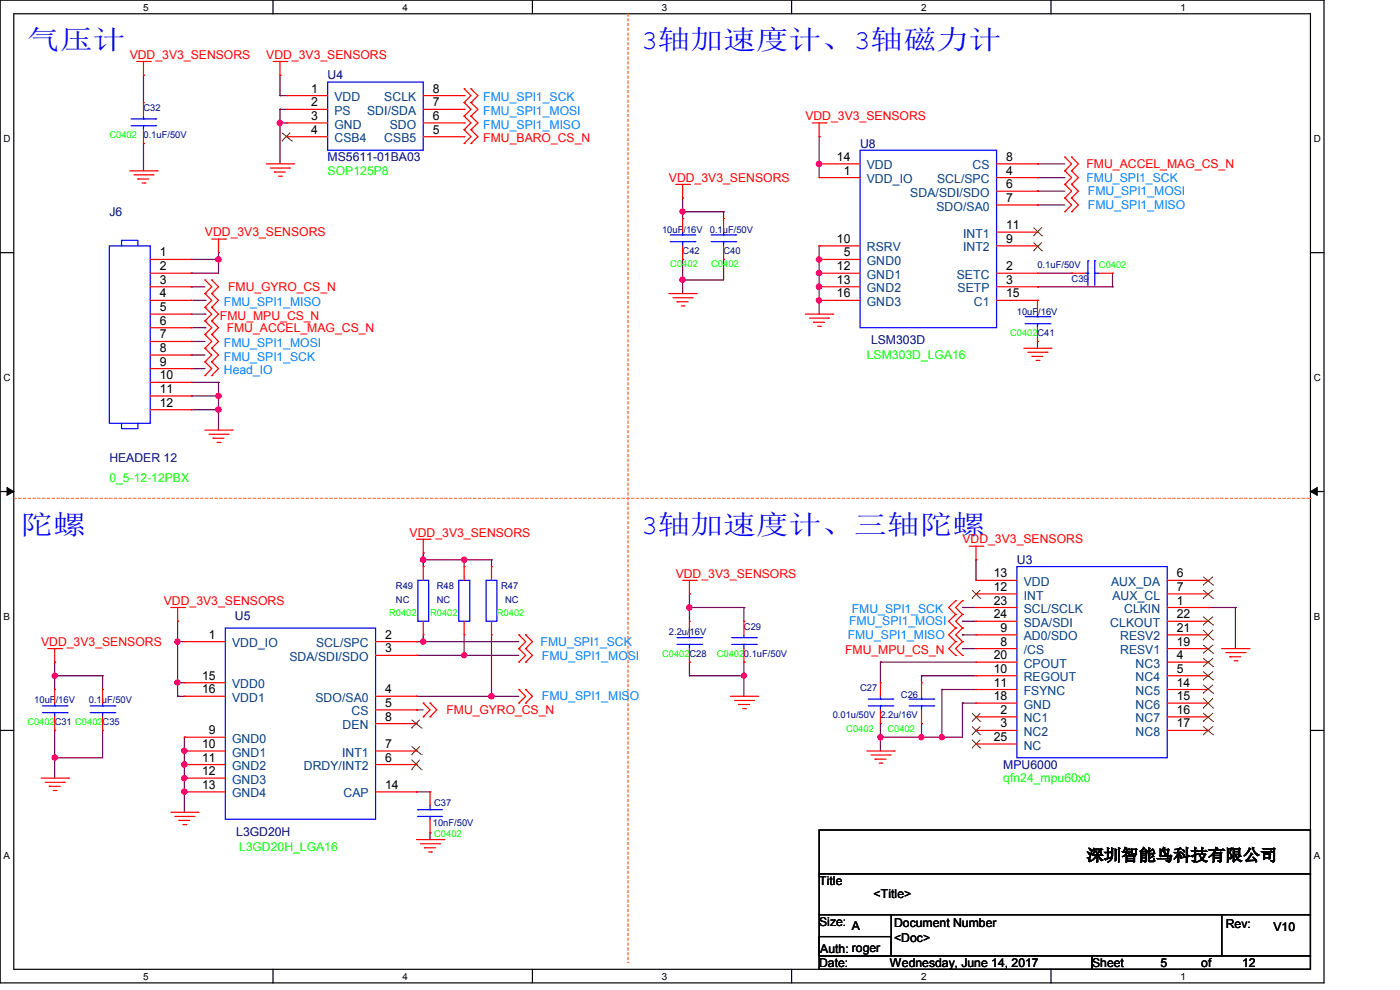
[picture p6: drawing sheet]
<svg xmlns="http://www.w3.org/2000/svg" width="297mm" height="210mm" viewBox="0 0 297 210" stroke-linecap="round" stroke-linejoin="round" font-family="sans-serif">
<path d="M0 0h280.9v208.5h-280.9zM2.9 2.9h275.1v202.7h-275.1z" fill="none" stroke="#000" stroke-width=".25"/>
<g fill="#fff">
<path d="M30.4 .3h1.1v2.4h-1.1z"/>
<path d="M30.4 205.9h1.1v2.3h-1.1z"/>
</g>
<path d="M57.9 0v2.9M57.9 205.6v2.9" fill="none" stroke="#000" stroke-width=".25"/>
<g fill="#fff">
<path d="M85.4 .3h1.1v2.4h-1.1z"/>
<path d="M85.4 205.9h1.1v2.3h-1.1z"/>
</g>
<path d="M112.9 0v2.9M112.9 205.6v2.9" fill="none" stroke="#000" stroke-width=".25"/>
<g fill="#fff">
<path d="M140.4 .3h1.2v2.4h-1.2z"/>
<path d="M140.4 205.9h1.2v2.3h-1.2z"/>
</g>
<path d="M167.9 0v2.9M167.9 205.6v2.9" fill="none" stroke="#000" stroke-width=".25"/>
<g fill="#fff">
<path d="M195.4 .3h1.2v2.4h-1.2z"/>
<path d="M195.4 205.9h1.2v2.3h-1.2z"/>
</g>
<path d="M223 0v2.9M223 205.6v2.9" fill="none" stroke="#000" stroke-width=".25"/>
<g fill="#fff">
<path d="M250.4 .3h1.2v2.4h-1.2z"/>
<path d="M250.4 205.9h1.2v2.3h-1.2z"/>
<path d="M.8 28.2h1.4v2.4h-1.4z"/>
<path d="M278.7 28.2h1.5v2.4h-1.5z"/>
<path d="M.8 78.9h1.4v2.3h-1.4z"/>
<path d="M278.7 78.9h1.5v2.3h-1.5z"/>
</g>
<path d="M0 53.6h2.9M278 53.6h2.9" fill="none" stroke="#000" stroke-width=".25"/>
<g fill="#fff">
<path d="M.8 129.6h1.3v2.3h-1.3z"/>
<path d="M278.7 129.6h1.4v2.3h-1.4z"/>
</g>
<path d="M0 104.3h2.9M278 104.3h2.9" fill="none" stroke="#000" stroke-width=".25"/>
<path d="M1.5 103.4l1.4 .9-1.4 .8zM278 104.3l1.4-.9v1.7z" fill="#000" stroke="#000" stroke-width=".21"/>
<g fill="#fff">
<path d="M.8 180.3h1.3v2.3h-1.3z"/>
<path d="M278.7 180.3h1.4v2.3h-1.4z"/>
</g>
<path d="M0 154.9h2.9M278 154.9h2.9M173.8 176.1h104.2v9.2h-104.2zM173.8 185.3h104.2v8.7h-104.2zM173.8 194h15.3v8.7h-15.3zM173.8 198.7h15.3v4h-15.3zM189.1 194h70.1v8.7h-70.1zM259.2 194h18.8v8.7h-18.8zM173.8 202.7h57.9v2.9h-57.9zM231.7 202.7h46.3v2.9h-46.3z" fill="none" stroke="#000" stroke-width=".25"/>
<path d="M133.2 2.9v201.3M2.9 105.7h275.1M278 105.7h.1M133.2 204.2h.1" fill="none" stroke="#ff8000" stroke-width=".25" stroke-dasharray=".5 .5"/>
<g fill="none" stroke="#800040" stroke-width=".25">
<path d="M30.4 16h.1M30.4 16v5.8M59.4 16h.1M59.4 16v4.3M30.4 30.4h.1M30.4 30.4v5.8M59.4 23.2h.1M59.4 26.1h.1M59.4 20.3h.1M59.4 23.2h1.4M59.4 26.1h1.4M59.4 23.2v11.6"/>
<path d="M59.4 20.3h1.4M173.8 34.8h.1M173.8 29h.1M173.8 29v8.7M220.1 34.8h.1M220.1 37.7h.1M220.1 34.8h5.8M220.1 37.7h5.8M40.6 55h.1M40.6 58h.1M40.6 55h5.8M46.4 55h.1"/>
<path d="M46.4 53.6h.1M46.4 53.6v4.4h-5.8M144.8 44.9h.1M144.8 59.4h.1M144.8 55h.1M144.8 42h.1M144.8 42v4.4M144.8 55v7.3M144.8 44.9h8.7M153.5 44.9h.1M153.5 55h.1M153.5 44.9v1.5"/>
<path d="M153.5 55v4.4h-8.7M173.8 52.2h.1M173.8 55h.1M173.8 58h.1M173.8 52.2v14.4M220.1 40.6h.1M220.1 43.5h.1M220.1 40.6h5.8M220.1 43.5h5.8M220.1 58h7.2M227.3 58h.1M236 58v2.8"/>
<path d="M40.6 60.8h.1M40.6 72.4h.1M40.6 75.3h.1M40.6 78.2h.1M40.6 60.8h2.9M40.6 72.4h2.9M40.6 75.3h2.9M40.6 78.2h2.9M40.6 63.7h2.9M40.6 66.6h2.9M40.6 69.5h2.9M43.5 63.7h.1"/>
<path d="M43.5 66.6h.1M43.5 69.5h.1M173.8 63.7h.1M173.8 60.8h.1M220.1 72.4h.1M220.1 60.8h.1M220.1 72.4v1.5M220.1 60.8h15.9M236 60.8h.1M40.6 81.1h.1M40.6 84h.1M40.6 86.9h.1"/>
<path d="M40.6 81.1h5.8M40.6 84h5.8M40.6 86.9h5.8M46.4 81.1h.1M46.4 86.9h.1M46.4 84h.1M46.4 81.1v10.1M89.8 118.7h.1M89.8 117.3h.1M89.8 117.3v2.9M89.8 118.7h14.5M98.5 118.7h.1"/>
<path d="M98.5 118.7v1.5M104.3 118.7h.1M104.3 118.7v1.5M207.1 118.7h.1M207.1 118.7v4.4M37.7 136.1h.1M37.7 131.8h.1M37.7 136.1h1.4M37.7 131.8v15.9M88.3 136.1h.1M88.3 139h.1M88.3 136.1h21.8"/>
<path d="M88.3 139h21.8M89.8 136.1h.1M89.8 134.7v1.4M98.5 139h.1M98.5 134.7v4.3M104.3 134.7v13M146.3 128.9h.1M146.3 126h.1M146.3 128.9h11.5M146.3 126v5.8M157.8 128.9h.1M157.8 128.9v2.9"/>
<path d="M204.2 131.8h.1M204.2 128.9h.1M204.2 137.6h.1M204.2 134.7h.1M204.2 131.8h2.9M204.2 128.9h2.9M204.2 137.6h2.9M204.2 134.7h2.9M256.3 128.9h.1M256.3 128.9h5.8M262.1 128.9h.1M262.1 128.9v8.7"/>
<path d="M11.6 140.5h.1M11.6 143.3h.1M11.6 154.9h.1M11.6 140.5v5.8M11.6 154.9v10.2M11.6 143.3h10.2M21.8 143.3h.1M21.8 154.9h.1M21.8 143.3v3M21.8 154.9v5.8h-10.2M37.7 147.7h.1M37.7 144.8h.1"/>
<path d="M37.7 147.7h1.4M37.7 144.8h1.4M39.1 156.4h.1M39.1 159.3h.1M39.1 156.4v15.9M88.3 150.6h.1M88.3 147.7h.1M88.3 147.7h21.8M88.3 150.6h1.5M104.3 147.7h.1M146.3 140.5h.1M146.3 143.3h.1"/>
<path d="M146.3 143.3h11.5M146.3 140.5v2.8M157.8 143.3h.1M157.8 140.5h.1M157.8 140.5v7.2M186.8 140.5h.1M186.8 156.4h.1M186.8 153.5h.1M186.8 140.5h20.3M186.8 140.5v4.3M186.8 153.5v5.8M195.5 156.4h.1"/>
<path d="M195.5 143.3h.1M195.5 153.5h.1M195.5 143.3h11.6M195.5 143.3v1.5M195.5 153.5v2.9M199.8 156.4h.1M199.8 146.3h.1M199.8 146.3v10.1M199.8 146.3h7.3M204.2 149.1h.1M204.2 149.1v7.3h-17.4M204.2 149.1h2.9"/>
<path d="M11.6 160.7h.1M39.1 162.2h.1M39.1 168h.1M39.1 165.1h.1M88.3 168h.1M88.3 168h2.9M91.2 176.7h.1M91.2 176.7v1.4"/>
</g>
<g fill="#f0f" stroke="#f0f" stroke-width=".25">
<circle cx="37.6" cy="136.1" r=".55"/>
<circle cx="11.6" cy="160.7" r=".55"/>
<circle cx="37.6" cy="144.8" r=".55"/>
<circle cx="39.1" cy="162.2" r=".57"/>
<circle cx="39.1" cy="159.3" r=".56"/>
<circle cx="39.1" cy="167.9" r=".56"/>
<circle cx="89.8" cy="136.1" r=".56"/>
<circle cx="98.5" cy="139" r=".55"/>
<circle cx="104.2" cy="147.7" r=".57"/>
<circle cx="144.8" cy="44.9" r=".55"/>
<circle cx="144.8" cy="59.4" r=".55"/>
<circle cx="173.7" cy="34.8" r=".55"/>
<circle cx="173.7" cy="55" r=".55"/>
<circle cx="173.7" cy="63.7" r=".55"/>
<circle cx="173.7" cy="57.9" r=".55"/>
<circle cx="199.8" cy="156.4" r=".55"/>
<circle cx="195.5" cy="156.4" r=".55"/>
<circle cx="146.2" cy="128.9" r=".55"/>
<circle cx="157.8" cy="143.3" r=".55"/>
<circle cx="186.8" cy="156.4" r=".55"/>
<circle cx="11.6" cy="143.3" r=".55"/>
<circle cx="39.1" cy="165.1" r=".56"/>
<circle cx="59.4" cy="26.1" r=".55"/>
<circle cx="173.7" cy="60.8" r=".56"/>
<circle cx="46.3" cy="55" r=".56"/>
<circle cx="46.3" cy="84" r=".56"/>
<circle cx="46.3" cy="86.9" r=".56"/>
<circle cx="89.8" cy="118.7" r=".57"/>
<circle cx="98.5" cy="118.7" r=".56"/>
</g>
<g fill="none" stroke="#f00" stroke-width=".25">
<path d="M29 13h2.9M30.4 16h.1M30.4 13v3M31.9 13h.1M58 13h2.8M59.4 16h.1M59.4 13v3M60.8 13h.1M98.5 18.8h.1M98.5 18.8l1.4 1.5-1.4 1.5M99.9 18.8h.1M99.9 18.8l1.5 1.5-1.5 1.5"/>
<path d="M27.5 36.2h5.8M28.4 37.1h4.1M29.3 38h.1M29.3 38h2.3M30.1 38.8h.6M30.4 21.8h.1M30.4 30.4h.1M30.4 21.8v2.8M30.4 27.5v2.9M30.7 38.8h.1M32.5 37.1h.1M33.3 36.2h.1"/>
<path d="M56.5 34.8h5.8M57.4 35.6h4M58.2 36.5h.1M58.2 36.5h2.3M59.1 37.4h.6M59.7 37.4h.1M60.8 20.3h.1M60.8 23.2h.1M60.8 26.1h.1M60.8 29h.1M60.8 26.1h8.7M60.8 20.3h8.7"/>
<path d="M60.8 23.2h8.7M60.8 29h8.7M61.4 35.6h.1M62.3 34.8h.1M89.8 26.1h8.7M89.8 20.3h8.7M89.8 23.2h8.7M89.8 29h8.7M98.5 21.8h.1M98.5 24.6h.1M98.5 27.5h.1M98.5 30.4h.1"/>
<path d="M98.5 29h.1M98.5 26.1h.1M98.5 23.2h.1M98.5 20.3h.1M98.5 21.8l1.4 1.4-1.4 1.4M98.5 27.5l1.4 1.5-1.4 1.4M98.5 24.6l1.4 1.5-1.4 1.4M99.9 21.8h.1M99.9 24.6h.1M99.9 27.5h.1M99.9 30.4h.1M99.9 21.8l1.5 1.4-1.5 1.4"/>
<path d="M99.9 27.5l1.5 1.5-1.5 1.4M99.9 24.6l1.5 1.5-1.5 1.4M143.3 39.1h3M144.8 39.1v2.9M146.3 39.1h.1M172.3 26.1h2.9M173.8 29h.1M173.8 34.8h.1M173.8 37.7h.1M173.8 26.1v2.9M173.8 34.8h8.7M173.8 37.7h8.7"/>
<path d="M175.2 26.1h.1M211.4 34.8h8.7M211.4 37.7h8.7M220.1 34.8h.1M220.1 37.7h.1M225.9 33.3h.1M225.9 36.2h.1M225.9 39.1h.1M225.9 33.3l1.4 1.5-1.4 1.4M225.9 36.2l1.4 1.5-1.4 1.4M225.9 39.1l1.4 1.5-1.4 1.4M227.3 33.3h.1"/>
<path d="M227.3 36.2h.1M227.3 39.1h.1M227.3 33.3l1.5 1.5-1.5 1.4M227.3 36.2l1.5 1.5-1.5 1.4M227.3 39.1l1.5 1.5-1.5 1.4M31.9 55h8.7M31.9 58h8.7M40.6 55h.1M40.6 58h.1M43.5 59.4h.1M43.5 59.4l1.4 1.4-1.4 1.5M44.9 59.4h.1"/>
<path d="M44.9 50.7h2.9M44.9 59.4l1.5 1.4-1.5 1.5M46.4 53.6h.1M46.4 50.7v2.9M47.8 50.7h.1M144.8 42h.1M144.8 46.4h.1M144.8 55h.1M144.8 46.4v2.8M144.8 52.2v2.8M153.5 46.4h.1M153.5 55h.1"/>
<path d="M153.5 46.4v2.8M153.5 52.2v2.8M173.8 52.2h.1M173.8 55h.1M173.8 58h.1M173.8 52.2h8.7M173.8 55h8.7M173.8 58h8.7M211.4 52.2h8.7M211.4 58h8.7M211.4 40.6h8.7M211.4 43.5h8.7"/>
<path d="M211.4 49.2h8.7M220.1 40.6h.1M220.1 43.5h.1M220.1 49.2h.1M220.1 52.2h.1M220.1 58h.1M225.9 42h.1M225.9 44.9h.1M225.9 42l1.4 1.5-1.4 1.4M227.3 42h.1M227.3 44.9h.1M227.3 58h.1"/>
<path d="M227.3 42l1.5 1.5-1.5 1.4M227.3 58h2.9M233.1 58h2.9M236 58h.1M31.9 66.6h8.7M31.9 60.8h8.7M31.9 63.7h8.7M31.9 69.5h8.7M31.9 72.4h8.7M31.9 75.3h8.7M31.9 78.2h8.7M40.6 60.8h.1"/>
<path d="M40.6 63.7h.1M40.6 66.6h.1M40.6 69.5h.1M40.6 72.4h.1M40.6 75.3h.1M40.6 78.2h.1M43.5 62.3h.1M43.5 68.1h.1M43.5 71h.1M43.5 65.2h.1M43.5 73.9h.1M43.5 76.8h.1"/>
<path d="M43.5 79.7h.1M43.5 68.1l1.4 1.4-1.4 1.5M43.5 65.2l1.4 1.4-1.4 1.5M43.5 73.9l1.4 1.4-1.4 1.5M43.5 71l1.4 1.4-1.4 1.5M43.5 62.3l1.4 1.4-1.4 1.5M43.5 76.8l1.4 1.4-1.4 1.5M44.9 62.3h.1M44.9 68.1h.1M44.9 71h.1M44.9 65.2h.1M44.9 73.9h.1"/>
<path d="M44.9 76.8h.1M44.9 79.7h.1M44.9 73.9l1.5 1.4-1.5 1.5M44.9 68.1l1.5 1.4-1.5 1.5M44.9 65.2l1.5 1.4-1.5 1.5M44.9 71l1.5 1.4-1.5 1.5M44.9 62.3l1.5 1.4-1.5 1.5M44.9 76.8l1.5 1.4-1.5 1.5M141.9 62.3h5.8M142.8 63.2h4M143.6 64h.1M143.6 64h2.4"/>
<path d="M144.5 64.9h.6M145.1 64.9h.1M146.8 63.2h.1M147.7 62.3h.1M170.9 66.6h5.8M171.7 67.5h4.1M172.6 68.4h.1M172.6 68.4h2.3M173.5 69.2h.5M173.8 60.8h.1M173.8 63.7h.1M173.8 60.8h8.7"/>
<path d="M173.8 63.7h8.7M174 69.2h.1M175.8 67.5h.1M176.7 66.6h.1M211.4 60.8h8.7M211.4 63.7h8.7M217.2 73.9h5.8M218.1 74.7h4M218.9 75.6h.1M218.9 75.6h2.3M219.8 76.5h.6M220.1 60.8h.1"/>
<path d="M220.1 63.7h.1M220.1 72.4h.1M220.1 63.7v2.9M220.1 69.5v2.9M220.4 76.5h.1M222.1 74.7h.1M223 73.9h.1M31.9 81.1h8.7M31.9 84h8.7M31.9 86.9h8.7M40.6 81.1h.1M40.6 84h.1"/>
<path d="M40.6 86.9h.1M43.5 91.2h5.7M44.3 92.1h4.1M45.2 93h.1M45.2 93h2.3M46.1 93.9h.6M46.7 93.9h.1M48.4 92.1h.1M49.2 91.2h.1M88.3 114.4h2.9M89.8 117.3h.1M89.8 114.4v2.9"/>
<path d="M91.2 114.4h.1M205.6 115.9h2.9M207.1 118.7h.1M207.1 115.9v2.8M208.5 115.9h.1M10.2 137.6h2.8M11.6 137.6v2.9M13 137.6h.1M36.2 128.9h2.9M37.7 131.8h.1M37.7 128.9v2.9M39.1 128.9h.1"/>
<path d="M39.1 136.1h.1M39.1 136.1h8.7M79.7 136.1h8.6M79.7 139h8.6M88.3 136.1h.1M88.3 139h.1M89.8 120.2h.1M89.8 134.7h.1M89.8 120.2v2.9M89.8 131.8v2.9M98.5 120.2h.1M98.5 134.7h.1"/>
<path d="M98.5 120.2v2.9M98.5 131.8v2.9M104.3 120.2h.1M104.3 134.7h.1M104.3 120.2v2.9M104.3 131.8v2.9M110.1 134.7h.1M110.1 137.6h.1M110.1 134.7l1.4 1.4-1.4 1.5M110.1 137.6l1.4 1.4-1.4 1.5M111.5 134.7h.1M111.5 137.6h.1"/>
<path d="M111.5 134.7l1.4 1.4-1.4 1.5M111.5 137.6l1.4 1.4-1.4 1.5M144.8 123.1h2.9M146.3 126h.1M146.3 131.8h.1M146.3 123.1v2.9M146.3 131.8v2.9M146.3 137.6v2.9M147.7 123.1h.1M157.8 131.8h.1M157.8 131.8v2.9M157.8 137.6v2.9"/>
<path d="M202.7 127.4h.1M202.7 130.3h.1M202.7 133.2h.1M202.7 136.1h.1M202.7 139h.1M202.7 127.4l-1.4 1.5 1.4 1.4M202.7 130.3l-1.4 1.5 1.4 1.4M202.7 136.1l-1.4 1.5 1.4 1.4M202.7 133.2l-1.4 1.5 1.4 1.4M204.2 127.4h.1M204.2 130.3h.1M204.2 133.2h.1"/>
<path d="M204.2 136.1h.1M204.2 139h.1M204.2 127.4l-1.5 1.5 1.5 1.4M204.2 130.3l-1.5 1.5 1.5 1.4M204.2 136.1l-1.5 1.5 1.5 1.4M204.2 133.2l-1.5 1.5 1.5 1.4M207.1 137.6h.1M207.1 134.7h.1M207.1 126h.1M207.1 123.1h.1M207.1 128.9h.1M207.1 131.8h.1"/>
<path d="M207.1 137.6h8.6M207.1 123.1h8.6M207.1 128.9h8.6M207.1 126h8.6M207.1 134.7h8.6M207.1 131.8h8.6M247.6 137.6h8.7M247.6 123.1h8.7M247.6 128.9h8.7M247.6 126h8.7M247.6 134.7h8.7M247.6 131.8h8.7"/>
<path d="M256.3 128.9h.1M256.3 123.1h.1M256.3 126h.1M256.3 137.6h.1M256.3 134.7h.1M256.3 131.8h.1M259.2 137.6h5.8M260.1 138.4h4M260.9 139.3h.1M260.9 139.3h2.3M264.1 138.4h.1M265 137.6h.1"/>
<path d="M11.6 140.5h.1M11.6 146.3h.1M11.6 154.9h.1M11.6 146.3v2.8M11.6 152.1v2.8M21.8 146.3h.1M21.8 154.9h.1M21.8 146.3v2.8M21.8 152.1v2.8M39.1 147.7h.1M39.1 156.4h.1M39.1 159.3h.1"/>
<path d="M39.1 144.8h.1M39.1 147.7h8.7M39.1 159.3h8.7M39.1 156.4h8.7M39.1 144.8h8.7M79.7 147.7h8.6M79.7 159.3h8.6M79.7 150.6h8.6M79.7 153.5h8.6M88.3 147.7h.1M88.3 150.6h.1M88.3 153.5h.1"/>
<path d="M88.3 159.3h.1M89.8 149.1h.1M89.8 152.1h.1M89.8 149.1l1.4 1.5-1.4 1.5M91.2 149.1h.1M91.2 152.1h.1M91.2 149.1l1.5 1.5-1.5 1.5M110.1 140.5h.1M110.1 146.3h.1M110.1 149.1h.1M110.1 146.3l1.4 1.4-1.4 1.4M111.5 140.5h.1"/>
<path d="M111.5 146.3h.1M111.5 149.1h.1M111.5 146.3l1.4 1.4-1.4 1.4M146.3 140.5h.1M154.9 147.7h5.8M155.8 148.6h4.1M156.7 149.4h.1M156.7 149.4h2.3M157.6 150.3h.5M157.8 140.5h.1M158.1 150.3h.1M159.9 148.6h.1"/>
<path d="M160.7 147.7h.1M183.9 159.3h5.8M186.8 144.8h.1M186.8 153.5h.1M186.8 144.8v2.9M186.8 150.6v2.9M189.7 159.3h.1M195.5 144.8h.1M195.5 153.5h.1M195.5 144.8v2.9M195.5 150.6v2.9M207.1 152.1h.1"/>
<path d="M207.1 154.9h.1M207.1 143.3h.1M207.1 146.3h.1M207.1 149.1h.1M207.1 140.5h.1M207.1 157.8h.1M207.1 152.1h8.6M207.1 154.9h8.6M207.1 140.5h8.6M207.1 143.3h8.6M207.1 146.3h8.6M207.1 149.1h8.6"/>
<path d="M207.1 157.8h8.6M247.6 152.1h8.7M247.6 154.9h8.7M247.6 140.5h8.7M247.6 143.3h8.7M247.6 146.3h8.7M247.6 149.1h8.7M256.3 140.5h.1M256.3 143.3h.1M256.3 146.3h.1M256.3 149.1h.1M256.3 152.1h.1"/>
<path d="M256.3 154.9h.1M261.8 140.2h.6M262.4 140.2h.1M8.7 165.1h5.8M9.6 165.9h4M10.5 166.8h.1M10.5 166.8h2.3M11.3 167.7h.6M11.9 167.7h.1M13.6 165.9h.1M14.5 165.1h.1M36.2 172.3h5.8"/>
<path d="M37.1 173.2h4M38 174h.1M38 174h2.3M38.8 174.9h.6M39.1 162.2h.1M39.1 165.1h.1M39.1 168h.1M39.1 165.1h8.7M39.1 162.2h8.7M39.1 168h8.7M39.4 174.9h.1M41.1 173.2h.1"/>
<path d="M42 172.3h.1M79.7 162.2h8.6M79.7 168h8.6M88.3 162.2h.1M88.3 168h.1M88.3 178.1h5.8M89.2 179h4.1M90.1 179.8h.1M90.1 179.8h2.3M91.2 176.7h.1M91.2 168h.1M91.2 168v2.9"/>
<path d="M91.2 173.8v2.9M93.3 179h.1M94.1 178.1h.1M184.8 160.1h4M185.6 161h.1M185.6 161h2.4M186.5 161.9h.6M187.1 161.9h.1M188.8 160.1h.1M90.9 180.7h.6M91.5 180.7h.1"/>
</g>
<g fill="none" stroke="#00f" stroke-width=".25">
<path d="M69.5 17.4h20.3v14.5h-20.3zM27.8 26.7h5.2M27.8 25.2h5.2M30.4 25.2h.1M30.4 26.7h.1M30.4 24.6v.6M30.4 26.7v.8M33 26.7h.1M33 25.2h.1M182.5 31.9h28.9v37.6h-28.9zM23.2 52.2h8.7v37.6h-8.7zM25.8 52.2v-1.2h3.5v1.2"/>
<path d="M142.2 51.3h5.2M142.2 49.8h5.2M144.8 49.8h.1M144.8 51.3h.1M144.8 49.2v.6M144.8 51.3v.9M147.4 51.3h.1M147.4 49.8h.1M150.9 51.3h5.2M150.9 49.8h5.2M153.5 49.8h.1M153.5 51.3h.1"/>
<path d="M153.5 49.2v.6M153.5 51.3v.9M156.1 51.3h.1M156.1 49.8h.1M230.2 58h.6M230.8 58h.1M230.8 55.3h.1M230.8 55.3v5.2M232.2 55.3h.1M232.2 58h.1M232.2 58h.9M232.2 55.3v5.2"/>
<path d="M217.5 68.7h5.2M217.5 67.2h5.2M220.1 67.2h.1M220.1 68.7h.1M220.1 66.6v.6M220.1 68.7v.8M222.7 68.7h.1M222.7 67.2h.1M25.8 89.8v1.1h3.5v-1.1M47.8 133.2h31.9v40.6h-31.9zM88.6 123.1h2.3v8.7h-2.3zM97.3 123.1h2.4v8.7h-2.4z"/>
<path d="M103.1 123.1h2.3v8.7h-2.3zM143.6 136.7h5.2M143.6 135.3h5.2M146.3 135.3h.1M146.3 136.7h.1M146.3 134.7v.6M146.3 136.7v.9M148.8 136.7h.1M148.8 135.3h.1M155.2 136.7h5.2M155.2 135.3h5.2M157.8 135.3h.1"/>
<path d="M157.8 136.7h.1M157.8 134.7v.6M157.8 136.7v.9M160.4 136.7h.1M160.4 135.3h.1M215.7 120.2h31.9v40.5h-31.9zM9 151.2h5.2M9 149.7h5.2M11.6 149.7h.1M11.6 151.2h.1M11.6 149.1v.6M11.6 151.2v.9"/>
<path d="M14.2 151.2h.1M14.2 149.7h.1M19.1 151.2h5.2M19.1 149.7h5.2M21.8 149.7h.1M21.8 151.2h.1M21.8 149.1v.6M21.8 151.2v.9M24.3 151.2h.1M24.3 149.7h.1M184.2 149.7h5.2M184.2 148.3h5.2"/>
<path d="M186.8 148.3h.1M186.8 149.7h.1M186.8 147.7v.6M186.8 149.7v.9M189.4 149.7h.1M189.4 148.3h.1M192.9 149.7h5.2M192.9 148.3h5.2M195.5 148.3h.1M195.5 149.7h.1M195.5 147.7v.6M195.5 149.7v.9"/>
<path d="M198.1 149.7h.1M198.1 148.3h.1M88.6 171.7h.1M88.6 173.2h.1M88.6 171.7h5.3M88.6 173.2h5.3M91.2 173.2h.1M91.2 171.7h.1M91.2 170.9v.8M91.2 173.2v.6"/>
</g>
<g fill="none" stroke="#804000" stroke-width=".21">
<path d="M59.8 29.9h.1M59.8 28.1l2.1 1.8M61.6 28.1l-1.8 1.8M61.9 29.9h.1M219.3 50h.1M219.3 53.2h.1M219.3 48.3l1.7 1.7M219.3 51.4l1.7 1.8M221 50h.1M221 53.2h.1M221 48.3l-1.7 1.7M221 51.4l-1.7 1.8"/>
<path d="M206.2 126.9h.1M206.2 125.2l1.8 1.7M208 126.9h.1M208 125.2l-1.8 1.7M255.2 124.1h.1M255.2 126.9h.1M255.2 138.6h.1M255.2 135.7h.1M255.2 132.6h.1M255.2 139.6l2.2 1.8M255.2 122.3l2.2 1.8M255.2 125.2l2.2 1.7"/>
<path d="M255.2 136.8l2.2 1.8M255.2 133.6l2.2 2.1M255.2 130.8l2.2 1.8M257.4 124.1h.1M257.4 126.9h.1M257.4 138.6h.1M257.4 135.7h.1M257.4 132.6h.1M257.4 139.6l-2.2 1.8M257.4 122.3l-2.2 1.8M257.4 125.2l-2.2 1.7M257.4 136.8l-2.2 1.8"/>
<path d="M257.4 133.6l-2.2 2.1M257.4 130.8l-2.2 1.8M87.3 154.4h.1M87.3 152.7l2.1 1.7M87.3 158.3l2.1 1.8M89.1 152.7l-1.8 1.7M89.1 158.3l-1.8 1.8M89.4 154.4h.1M206.2 153h.1M206.2 155.8h.1M206.2 158.7h.1M206.2 151.3l1.8 1.7"/>
<path d="M206.2 154.1l1.8 1.7M206.2 156.9l1.8 1.8M208 153h.1M208 155.8h.1M208 158.7h.1M208 151.3l-1.8 1.7M208 154.1l-1.8 1.7M208 156.9l-1.8 1.8M255.2 141.4h.1M255.2 144.2h.1M255.2 147h.1M255.2 150.2h.1"/>
<path d="M255.2 153h.1M255.2 155.8h.1M255.2 142.4l2.2 1.8M255.2 145.3l2.2 1.7M255.2 148.1l2.2 2.1M255.2 151.3l2.2 1.7M255.2 154.1l2.2 1.7M257.4 141.4h.1M257.4 144.2h.1M257.4 147h.1M257.4 150.2h.1M257.4 153h.1"/>
<path d="M257.4 155.8h.1M257.4 142.4l-2.2 1.8M257.4 145.3l-2.2 1.7M257.4 148.1l-2.2 2.1M257.4 151.3l-2.2 1.7M257.4 154.1l-2.2 1.7M87.3 160.1h.1M87.3 163.3h.1M87.3 161.1l2.1 2.2M89.1 161.1l-1.8 2.2M89.4 160.1h.1M89.4 163.3h.1"/>
</g>
<g font-size="5.8" fill="#00f">
<text x="5.8" y="10.4">气压计</text>
<text x="136.1" y="10.4">3轴加速度计、3轴磁力计</text>
<text x="4.4" y="113.2">陀螺</text>
<text x="136.1" y="113.2">3轴加速度计、三轴陀螺</text>
</g>
<text font-size="3.5" x="230.5" y="182.6">深圳智能鸟科技有限公司</text>
<g font-size="2.6" fill="#f00">
<text x="27.5" y="12.5">VDD_3V3_SENSORS</text>
<text x="56.5" y="12.5">VDD_3V3_SENSORS</text>
<text x="170.9" y="25.5">VDD_3V3_SENSORS</text>
<text x="102.5" y="30.1">FMU_BARO_CS_N</text>
<text x="230.5" y="35.6">FMU_ACCEL_MAG_CS_N</text>
<text x="141.9" y="38.6">VDD_3V3_SENSORS</text>
<text x="43.5" y="50.1">VDD_3V3_SENSORS</text>
<text x="48.4" y="61.7">FMU_GYRO_CS_N</text>
<text x="46.7" y="67.8">FMU_MPU_CS_N</text>
<text x="48.1" y="70.4">FMU_ACCEL_MAG_CS_N</text>
<text x="86.9" y="113.8">VDD_3V3_SENSORS</text>
<text x="204.2" y="115.3">VDD_3V3_SENSORS</text>
<text x="143.3" y="122.5">VDD_3V3_SENSORS</text>
<text x="34.8" y="128.3">VDD_3V3_SENSORS</text>
<text x="8.7" y="137">VDD_3V3_SENSORS</text>
<text x="179.3" y="138.7">FMU_MPU_CS_N</text>
<text x="94.7" y="151.5">FMU_GYRO_CS_N</text>
</g>
<g font-size="2.6" fill="#000080">
<text x="69.5" y="16.8">U4</text>
<text x="69.5" y="34.2">MS5611-01BA03</text>
<text x="182.5" y="31.3">U8</text>
<text x="23.2" y="45.8">J6</text>
<text x="184.8" y="73">LSM303D</text>
<text x="23.2" y="97.9">HEADER 12</text>
<text x="215.7" y="119.6">U3</text>
<text x="49.8" y="131.5">U5</text>
<text x="212.8" y="163.1">MPU6000</text>
<text x="50.1" y="177.3">L3GD20H</text>
</g>
<g font-size="2.6">
<text x="66" y="19.6">1</text>
<text x="66" y="22.6">2</text>
<text x="91.8" y="22.6">7</text>
<text x="91.8" y="19.6">8</text>
<text x="66" y="25.4">3</text>
<text x="66" y="28.4">4</text>
<text x="91.8" y="28.4">5</text>
<text x="91.8" y="25.4">6</text>
<text x="177.5" y="34.1">14</text>
<text x="213.4" y="34.1">8</text>
<text x="179" y="37">1</text>
<text x="213.4" y="37">4</text>
<text x="213.4" y="39.9">6</text>
<text x="213.4" y="42.8">7</text>
<text x="177.5" y="51.5">10</text>
<text x="213.4" y="48.6">11</text>
<text x="213.4" y="51.5">9</text>
<text x="33.9" y="54.4">1</text>
<text x="33.9" y="57.3">2</text>
<text x="177.5" y="57.3">12</text>
<text x="179" y="54.4">5</text>
<text x="213.4" y="57.3">2</text>
<text x="33.9" y="60.2">3</text>
<text x="33.9" y="63.1">4</text>
<text x="33.9" y="66">5</text>
<text x="177.5" y="60.2">13</text>
<text x="177.5" y="63.1">16</text>
<text x="213.4" y="60.2">3</text>
<text x="213.4" y="63.1">15</text>
<text x="33.9" y="68.9">6</text>
<text x="33.9" y="71.8">7</text>
<text x="33.9" y="74.7">8</text>
<text x="33.9" y="77.6">9</text>
<text x="33.9" y="80.5">10</text>
<text x="33.9" y="83.4">11</text>
<text x="33.9" y="86.3">12</text>
<text x="210.8" y="125.3">12</text>
<text x="210.8" y="122.5">13</text>
<text x="249.6" y="122.5">6</text>
<text x="249.6" y="125.3">7</text>
<text x="210.8" y="128.2">23</text>
<text x="210.8" y="131.1">24</text>
<text x="249.6" y="128.2">1</text>
<text x="249.6" y="131.1">22</text>
<text x="44.3" y="135.5">1</text>
<text x="81.7" y="135.5">2</text>
<text x="212.3" y="136.9">8</text>
<text x="212.3" y="134">9</text>
<text x="249.6" y="136.9">19</text>
<text x="249.6" y="134">21</text>
<text x="81.7" y="138.4">3</text>
<text x="210.8" y="142.7">10</text>
<text x="210.8" y="139.8">20</text>
<text x="249.6" y="139.8">4</text>
<text x="249.6" y="142.7">5</text>
<text x="42.9" y="147.1">16</text>
<text x="42.9" y="144.2">15</text>
<text x="81.7" y="147.1">4</text>
<text x="81.7" y="149.9">5</text>
<text x="210.8" y="145.6">11</text>
<text x="210.8" y="148.5">18</text>
<text x="249.6" y="145.6">14</text>
<text x="249.6" y="148.5">15</text>
<text x="44.3" y="155.7">9</text>
<text x="81.7" y="152.9">8</text>
<text x="212.3" y="151.4">2</text>
<text x="212.3" y="154.3">3</text>
<text x="249.6" y="151.4">16</text>
<text x="249.6" y="154.3">17</text>
<text x="42.9" y="158.7">10</text>
<text x="42.9" y="161.5">11</text>
<text x="81.7" y="158.7">7</text>
<text x="81.7" y="161.5">6</text>
<text x="210.8" y="157.2">25</text>
<text x="42.9" y="164.4">12</text>
<text x="42.9" y="167.3">13</text>
<text x="81.7" y="167.3">14</text>
<text x="173.8" y="187.7">Title</text>
<text x="185.3" y="190.6">&lt;Title&gt;</text>
<text x="173.8" y="196.3">Size:</text>
<text x="180.7" y="197.2">A</text>
<text x="189.7" y="196.6">Document Number</text>
<text x="260" y="196.9">Rev:</text>
<text x="270.2" y="197.5">V10</text>
<text x="174" y="202.1">Auth: roger</text>
<text x="189.7" y="199.8">&lt;Doc&gt;</text>
<text x="173.8" y="205.1">Date:</text>
<text x="188.8" y="205.1">Wednesday, June 14, 2017</text>
<text x="231.7" y="205.1">Sheet</text>
<text x="246.2" y="205.1">5</text>
<text x="254.8" y="205.1">of</text>
<text x="263.5" y="205.1">12</text>
</g>
<g font-size="2.6" fill="#004080">
<text x="70.9" y="21.5">VDD</text>
<text x="81.5" y="21.5">SCLK</text>
<text x="70.9" y="24.4">PS</text>
<text x="70.9" y="27.3">GND</text>
<text x="77.9" y="24.4">SDI/SDA</text>
<text x="82.7" y="27.3">SDO</text>
<text x="70.9" y="30.2">CSB4</text>
<text x="81.5" y="30.2">CSB5</text>
<text x="183.9" y="35.9">VDD</text>
<text x="206.3" y="35.9">CS</text>
<text x="183.9" y="38.9">VDD_IO</text>
<text x="193.1" y="41.7">SDA/SDI/SDO</text>
<text x="198.8" y="38.9">SCL/SPC</text>
<text x="198.7" y="44.7">SDO/SA0</text>
<text x="183.9" y="53.3">RSRV</text>
<text x="204.3" y="50.4">INT1</text>
<text x="204.3" y="53.3">INT2</text>
<text x="183.9" y="56.2">GND0</text>
<text x="183.9" y="59.1">GND1</text>
<text x="203" y="59.1">SETC</text>
<text x="183.9" y="62">GND2</text>
<text x="183.9" y="64.9">GND3</text>
<text x="203.2" y="62">SETP</text>
<text x="206.6" y="64.9">C1</text>
<text x="217.2" y="124.3">VDD</text>
<text x="235.7" y="124.3">AUX_DA</text>
<text x="217.2" y="127.2">INT</text>
<text x="217.2" y="130">SCL/SCLK</text>
<text x="236" y="127.2">AUX_CL</text>
<text x="238.5" y="130">CLKIN</text>
<text x="49.2" y="137.3">VDD_IO</text>
<text x="67.1" y="137.3">SCL/SPC</text>
<text x="217.2" y="135.8">AD0/SDO</text>
<text x="217.2" y="133">SDA/SDI</text>
<text x="235.5" y="133">CLKOUT</text>
<text x="237.6" y="135.8">RESV2</text>
<text x="61.4" y="140.2">SDA/SDI/SDO</text>
<text x="217.2" y="138.8">/CS</text>
<text x="217.2" y="141.6">CPOUT</text>
<text x="237.6" y="138.8">RESV1</text>
<text x="240.9" y="141.6">NC3</text>
<text x="49.2" y="148.9">VDD1</text>
<text x="49.2" y="146">VDD0</text>
<text x="66.9" y="148.9">SDO/SA0</text>
<text x="217.2" y="144.5">REGOUT</text>
<text x="217.2" y="147.4">FSYNC</text>
<text x="240.9" y="144.5">NC4</text>
<text x="240.9" y="147.4">NC5</text>
<text x="72.7" y="154.7">DEN</text>
<text x="74.6" y="151.8">CS</text>
<text x="217.2" y="153.2">NC1</text>
<text x="217.2" y="150.3">GND</text>
<text x="240.9" y="150.3">NC6</text>
<text x="240.9" y="153.2">NC7</text>
<text x="49.2" y="157.6">GND0</text>
<text x="49.2" y="160.5">GND1</text>
<text x="72.6" y="160.5">INT1</text>
<text x="217.2" y="156.1">NC2</text>
<text x="217.2" y="159">NC</text>
<text x="240.9" y="156.1">NC8</text>
<text x="49.2" y="163.4">GND2</text>
<text x="49.2" y="166.2">GND3</text>
<text x="64.4" y="163.4">DRDY/INT2</text>
<text x="49.2" y="169.2">GND4</text>
<text x="72.9" y="169.2">CAP</text>
</g>
<g font-size="2.6" fill="#0080ff">
<text x="102.5" y="21.5">FMU_SPI1_SCK</text>
<text x="102.5" y="24.3">FMU_SPI1_MOSI</text>
<text x="102.5" y="27.3">FMU_SPI1_MISO</text>
<text x="230.5" y="38.6">FMU_SPI1_SCK</text>
<text x="230.8" y="41.4">FMU_SPI1_MOSI</text>
<text x="230.8" y="44.3">FMU_SPI1_MISO</text>
<text x="47.5" y="64.9">FMU_SPI1_MISO</text>
<text x="47.5" y="76.5">FMU_SPI1_SCK</text>
<text x="47.5" y="73.6">FMU_SPI1_MOSI</text>
<text x="47.5" y="79.4">Head_IO</text>
<text x="180.7" y="130">FMU_SPI1_SCK</text>
<text x="114.7" y="137">FMU_SPI1_SCK</text>
<text x="179.8" y="135.6">FMU_SPI1_MISO</text>
<text x="180.1" y="132.7">FMU_SPI1_MOSI</text>
<text x="115" y="139.9">FMU_SPI1_MOSI</text>
<text x="115" y="148.6">FMU_SPI1_MISO</text>
</g>
<g font-size="2.6" fill="#0f0">
<text x="69.5" y="37.1">SOP125P8</text>
<text x="183.9" y="76.2">LSM303D_LGA16</text>
<text x="23.2" y="102.2">0_5-12-12PBX</text>
<text x="212.8" y="165.9">qfn24_mpu60x0</text>
<text x="50.7" y="180.4">L3GD20H_LGA16</text>
</g>
<g font-size="2.1">
<text x="30.4" y="2.2">5</text>
<text x="85.4" y="2.2">4</text>
<text x="140.4" y="2.2">3</text>
<text x="195.4" y="2.2">2</text>
<text x="250.5" y="2.2">1</text>
<text x=".8" y="30.1">D</text>
<text x="278.7" y="30.1">D</text>
<text x=".8" y="80.8">C</text>
<text x="278.7" y="80.8">C</text>
<text x=".8" y="131.5">B</text>
<text x="278.7" y="131.5">B</text>
<text x=".8" y="182.2">A</text>
<text x="278.7" y="182.2">A</text>
<text x="30.4" y="207.8">5</text>
<text x="85.4" y="207.8">4</text>
<text x="140.4" y="207.8">3</text>
<text x="195.4" y="207.8">2</text>
<text x="250.5" y="207.8">1</text>
</g>
<g font-size="2" fill="#000080">
<text x="30.4" y="23.6">C32</text>
<text x="30.4" y="29.3">0.1uF/50V</text>
<text x="140.5" y="49.3">10uF/16V</text>
<text x="144.8" y="54">C42</text>
<text x="150.6" y="49.3">0.1uF/50V</text>
<text x="153.5" y="54">C40</text>
<text x="220.1" y="56.9">0.1uF/50V</text>
<text x="227.3" y="59.8">C39</text>
<text x="215.7" y="66.7">10uF/16V</text>
<text x="84" y="124.9">R49</text>
<text x="92.7" y="124.9">R48</text>
<text x="106.3" y="124.9">R47</text>
<text x="84" y="127.8">NC</text>
<text x="92.7" y="127.8">NC</text>
<text x="107.1" y="127.8">NC</text>
<text x="141.9" y="134.7">2.2u/16V</text>
<text x="157.8" y="133.6">C29</text>
<text x="7.3" y="149.2">10uF/16V</text>
<text x="18.8" y="149.2">0.1uF/50V</text>
<text x="182.5" y="146.6">C27</text>
<text x="191.1" y="148.1">C26</text>
<text x="11.6" y="153.9">C31 C0402C35</text>
<text x="176.7" y="152.4">0.01u/50V 2.2u/16V</text>
<text x="92.1" y="170.9">C37</text>
<text x="91.8" y="175.3">10nF/50V</text>
</g>
<g font-size="2" fill="#0f0">
<text x="23.2" y="29.3">C0402</text>
<text x="142.2" y="56.6">C0402</text>
<text x="150.9" y="56.6">C0402</text>
<text x="233.1" y="56.9">C0402</text>
<text x="214.3" y="71.3">C0402C41</text>
<text x="82.5" y="130.7">R0402</text>
<text x="91.2" y="130.7">R0402</text>
<text x="105.4" y="130.7">R0402</text>
<text x="140.5" y="139.4">C0402C28</text>
<text x="152.1" y="139.4">C04020.1uF/50V</text>
<text x="5.8" y="153.9">C0402</text>
<text x="179.5" y="155.3">C0402</text>
<text x="188.3" y="155.3">C0402</text>
<text x="92.1" y="177.6">C0402</text>
</g>
</svg>
